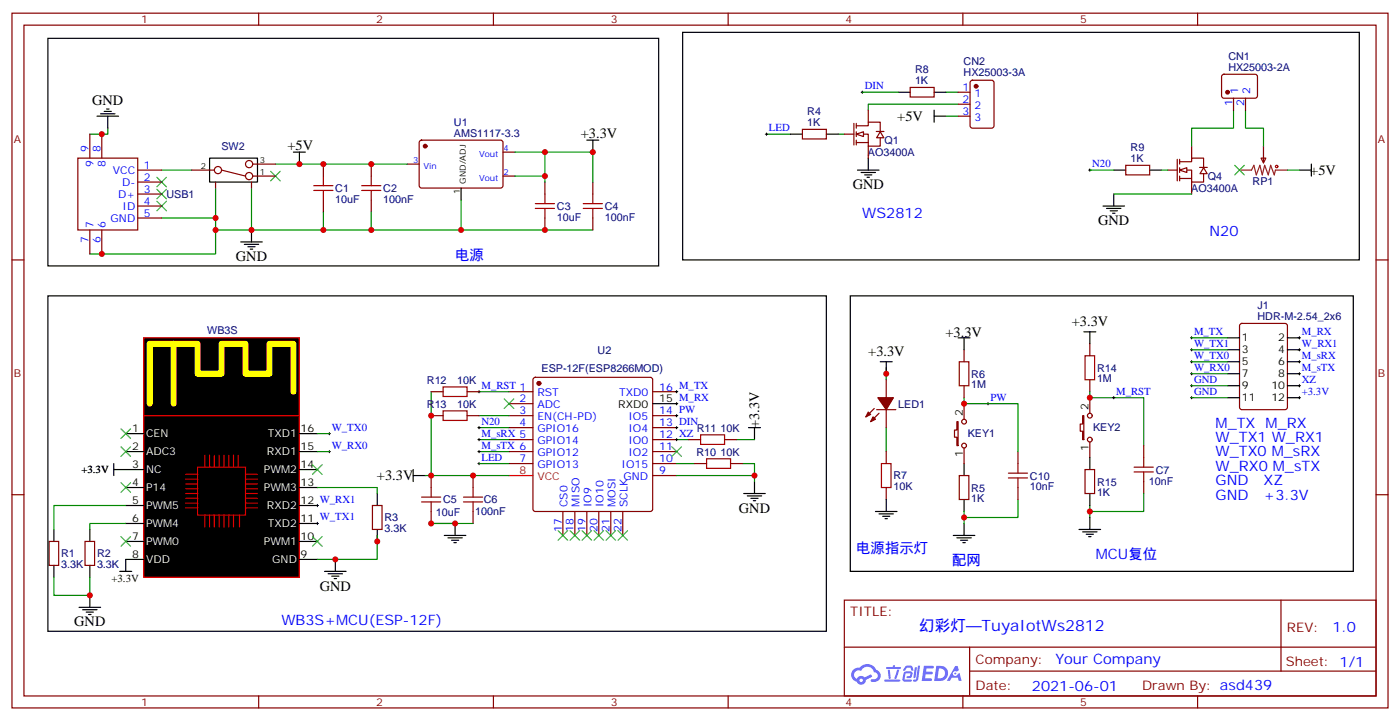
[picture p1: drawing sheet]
<svg xmlns="http://www.w3.org/2000/svg" width="412mm" height="212mm" viewBox="0 0 412 212" stroke-linecap="round" stroke-linejoin="round" font-family="sans-serif">
<g fill="none" stroke="#870000" stroke-width=".35">
<path d="M3.5 3.9h405.4v204.6h-405.4zM7.1 7.4h398.2v197.6h-398.2zM76.2 3.9v3.5M145.3 3.9v3.5M214.5 3.9v3.5M283.6 3.9v3.5M352.8 3.9v3.5M3.5 76.6h3.6M405.3 76.6h3.6M3.5 145.7h3.6M405.3 145.7h3.6M248.7 176.7h156.6v28.3h-156.6z"/>
<path d="M377.3 176.8v20.8M248.7 190.6h156.5M285.6 197.6h119.6M285.6 190.6v14.1M76.2 205v3.5M145.3 205v3.5M214.5 205v3.5M283.6 205v3.5M352.8 205v3.5"/>
</g>
<g fill="#5487ff">
<path d="M272.1 196.1h2.6l.3 .2-.1 .5-2 .1-.1 .9h1.6l.4 .4-.4 .4h-1.7l-.2 1.2h1.8l.3 .4-.2 .3-2.9 .1z"/>
<path d="M281.4 196.1h.7l.4 1.4-.7 .3a.74 .74 0 0 0-1.1 .3 .74 .74 0 0 0 .5 1 .74 .74 0 0 0 .9-.7l.5-.2 .7 2.3h-.9l-.2-.9h-1.9l-.5 .9h-.9z"/>
<path d="M269.5 196.5h.6l-.4 3a.31 .31 0 0 1-.3 .2 .31 .31 0 0 1-.3-.3z"/>
<path d="M270.4 196.1h.6l-.5 3.9a.89 .89 0 0 1-.7 .7 .89 .89 0 0 1-.9-.3l1-.4z"/>
<path d="M266.8 196.2l.6-.2 1.2 .1 .5 1.3-.6 .1-.4-.9-1 .2a.95 .95 0 0 1-1 .7l-.1-.2z"/>
<path d="M266.4 197.9l1.8-.2a1.04 1.04 0 0 1 .6 1.1 1.04 1.04 0 0 1-.8 .9h-.7a.29 .29 0 0 1-.3-.3 .29 .29 0 0 1 .3-.3h.7l.2-.8-1.4 .1-.4 1.7h1.9a.29 .29 0 0 1 .3 .4 .29 .29 0 0 1-.3 .2h-2l-.4-.3 .2-2z"/>
<path d="M260.5 200.1h4.4a.3 .3 0 0 1 .3 .4 .3 .3 0 0 1-.3 .2h-4.3z"/>
<path d="M264.3 197.2h.6l-.5 1.7a1.02 1.02 0 0 1-.7 1.1l-.2-.3z"/>
<path d="M261.5 197.3h.6l.3 2.3-.3 .4-.3-.3z"/>
<path d="M261.1 196.4h1.9l.2-.5h.5l-.1 .5h1.5a.29 .29 0 0 1 .3 .3 .29 .29 0 0 1-.3 .3h-3.9z"/>
<path d="M275.8 196.1l-.6 4.5h1.4a2.27 2.27 0 0 0 2.7-2.3 2.27 2.27 0 0 0-2.7-2.2zM276.6 196.9a1.5 1.5 0 0 1 1.8 1.5 1.5 1.5 0 0 1-1.9 1.4h-.3z"/>
<path d="M251.4 197.2a2.09 2.09 0 0 0 1 3.6 1.37 1.37 0 0 0 1.5 .8 1.37 1.37 0 0 0 1.1-1.4l2-.9-.5-.7-1.8 .9a1.4 1.4 0 0 0-2.3 .4 1.32 1.32 0 0 1-.6-1.8 1.32 1.32 0 0 1 1.9-.5 2.02 2.02 0 0 1 2-1.2 2.02 2.02 0 0 1 1.8 1.6 1.09 1.09 0 0 1 1.1 1.3 1.09 1.09 0 0 1-1.6 .7 .41 .41 0 0 0-.5 .4 .41 .41 0 0 0 .4 .4 1.89 1.89 0 0 0 2.4-1.1 1.89 1.89 0 0 0-1.2-2.4 2.98 2.98 0 0 0-5-.7l-1 .2zM253.2 200.4a.52 .52 0 0 1 1 0 .52 .52 0 0 1-1 0z"/>
<circle cx="281.4" cy="198.4" r=".28"/>
</g>
<g fill="none" stroke="#870000" stroke-width=".35">
<path d="M268.1 25.8h7.1v2.8h-7.1zM95.2 48.3v3.6M95.2 58.9v3.5M109.4 48.3v3.6M109.4 58.9v3.5M119.9 48.3h3.6M123.7 41.5l.5-.2h23.5l.5 .7-.1 13-.6 .4-23.6-.1-.4-.6v-12.7zM148.2 51.9h3.5M148.2 44.8h3.5M160.5 53.6v3.6M174.6 53.6v3.6M344 50.1h2.8"/>
<path d="M346.8 46.9v6.4M347.5 50.1h3.5v3.5h3.5v-2.4M347.5 47.6h3.5v-1h3.5v2.8M347.5 46.9v1.4M347.5 49.4v1.4M347.5 51.9v1.4M347.5 52.6h3.5M351 43v3.6M351 53.6v3.6M353.4 49.3h2.2M354.5 49.4l1.1 1.8h-2.1zM371.5 46.6h1.4l-.7 1.4z"/>
<path d="M372.2 43v5M160.5 64.2v3.5M174.6 64.2v3.5M14.5 159.5h2.8v7h-2.8zM25 159.5h2.9v7h-2.9zM109.7 148.9h2.8v7h-2.8z"/>
</g>
<circle cx="125.2" cy="43" r=".53" fill="#870000" stroke="#870000" stroke-width=".35"/>
<g fill="none" stroke="#000" stroke-width=".35">
<path d="M14.1 11.3h179.9v67h-179.9zM201.1 9.5h199.3v67.1h-199.3zM28.6 34.2h6.3M29.6 33.5h4.3M30.7 32.8h2.1M31.4 32.1h.7M31.7 34.2v3.5M264.6 27.2h3.5M275.2 34.2h3.5M275.2 27.2h3.5M275.2 32.5v3.5M86.4 44.8h3.6"/>
<path d="M88.2 44.8v3.5M135.8 55.4v3.5M172.9 41.3h3.5M174.6 41.3v3.5M382.8 50.1h3.5M386.3 48.3v3.6M70.9 71.3h6.4M72 72h4.2M73 72.7h2.1M73.7 73.4h.7M74.1 67.7v3.6M14.1 87.1h229.3v98.8h-229.3z"/>
<path d="M250.5 87.1h148.1v81.2h-148.1zM33.5 138.3h8.8M33.5 136.5v3.6M37 127.7h5.3M37 133h5.3M88.2 127.7h5.3M88.2 133h5.3M88.2 138.3h5.3M15.9 155.9v3.6M26.5 155.9v3.6M37 143.6h5.3M37 148.9h5.3"/>
<path d="M37 154.2h5.3M37 159.5h5.3M88.2 143.6h5.3M88.2 148.9h5.3M88.2 154.2h5.3M88.2 159.5h5.3M111.1 145.3v3.6M111.1 155.9v3.6M15.9 166.5v3.5M23.3 178.9h6.3M24.3 179.6h4.3M26.5 166.5v3.5"/>
<path d="M26.5 175.3v3.6M35.3 168.3h3.5M42.3 164.7h-5.3v3.6M88.2 164.7h5.3M95.6 168.3h6.4M96.7 169h4.2M97.7 169.7h2.1M98.4 170.4h.7M98.8 164.7v3.6M25.4 180.3h2.1M26.1 181h.7"/>
</g>
<g fill="none" stroke="#008700" stroke-width=".35">
<path d="M31.7 37.7v1.8h-5.2M254 27.2h10.6M278.7 27.2h3.5M278.7 34.2h3.5M282.2 30.7h-26.4v1.8M47.6 50.1h8.8M63.5 55.4v12.3h111.1M74.1 55.4v12.3M81.1 48.3h38.8M135.8 58.9v8.8M151.7 44.8h22.9v8.8M151.7 51.9h8.8"/>
<path d="M160.5 44.8v8.8M47.6 64.2h15.9M63.5 67.7v7.1h-37M95.2 62.4v5.3M109.4 62.4v5.3M37 148.9h-21.1v7M37 154.2h-10.5v1.7M93.5 143.6h17.6v1.7M111.1 157.7v7h-17.6M15.9 170v5.3h10.6v-5.3"/>
</g>
<g fill="none" stroke="#3c3" stroke-width=".35">
<path d="M46.2 52.2l2.8 2.8M46.2 55.7l2.8 2.9M46.2 59.3l2.8 2.8M49 52.2l-2.8 2.8M49 55.7l-2.8 2.9M49 59.3l-2.8 2.8M79.7 50.4l2.8 2.9M82.5 50.4l-2.8 2.9M35.6 126.3l2.9 2.8M35.6 131.6l2.9 2.8M38.5 126.3l-2.9 2.8M38.5 131.6l-2.9 2.8"/>
<path d="M35.6 158l2.9 2.9M38.5 158l-2.9 2.9M92.1 158l2.8 2.9M94.9 158l-2.8 2.9"/>
</g>
<g fill="none" stroke="#a10000" stroke-width=".35">
<path d="M92.4 56.1h5.7M92.4 54.7h5.7M95.2 51.9v2.8M95.2 56.1v2.8M106.5 56.1h5.7M106.5 54.7h5.7M109.4 51.9v2.8M109.4 56.1v2.8M157.7 60h5.6M160.5 57.2v2.8M171.8 60h5.6M174.6 57.2v2.8"/>
<path d="M157.7 61.4h5.6M160.5 61.4v2.8M171.8 61.4h5.6M174.6 61.4v2.8"/>
<circle cx="376.1" cy="49" r=".35"/>
</g>
<path d="M42.3 99.5h45.9v70.5h-45.9z" fill="#000" stroke="#f00" stroke-width=".35"/>
<path d="M51.2 101.2v17.7M86.4 115.4v-14.2h-7v8.9h-7.1v-8.9h-7v8.9h-7.1v-8.9h-14.1v17.7" fill="none" stroke="#ff0" stroke-width="1.8"/>
<path d="M42.3 122.4h45.9" fill="none" stroke="#f00" stroke-width=".35"/>
<g fill="none" stroke="#c00" stroke-width=".35">
<path d="M54.7 139.7h3.5M58.2 137.6h14.1v14.1h-14.1zM60.3 134.1v3.5M61.7 134.1v3.5M63.1 134.1v3.5M64.6 134.1v3.5M66 134.1v3.5M67.4 134.1v3.5M68.8 134.1v3.5M70.2 134.1v3.5M72.3 139.7h3.5M54.7 149.6h3.5"/>
<path d="M54.7 148.2h3.5M54.7 146.8h3.5M54.7 145.3h3.5M54.7 143.9h3.5M54.7 142.5h3.5M54.7 141.1h3.5M60.3 151.7v3.5M61.7 151.7v3.5M63.1 151.7v3.5M64.6 151.7v3.5M66 151.7v3.5M67.4 151.7v3.5"/>
<path d="M68.8 151.7v3.5M70.6 151.7v3.5M72.3 149.6h3.5M72.3 148.2h3.5M72.3 146.8h3.5M72.3 145.3h3.5M72.3 143.9h3.5M72.3 142.5h3.5M72.3 141.1h3.5"/>
</g>
<path d="M253.6 27.2h.8M254 26.8v.7" fill="none" stroke="#000" stroke-width=".29"/>
<path d="M365.1 50.1h3.6l.7-1.4 .7 2.8 1-2.8 .7 2.8 .7-2.8 1.1 2.8 .7-2.8 1.1 2.8 .3-1.4h3.5" fill="none" stroke="#8c2424" stroke-width=".35"/>
<path d="M347.5 50.1l2.1-.7v1.4z" fill="#fff" stroke="#870000" stroke-width=".35"/>
<g fill="none" stroke="#000" stroke-width=".35">
<path d="M232.8 39.5h3.6M243.4 39.5h3.5M61.7 46.6h14.1v7h-14.1zM252.6 50.1h6.3M253.6 50.8h4.3M254.7 51.5h2.1M255.4 52.2h.7M255.8 46.6v3.5M328.1 50.1h3.5M328.1 57.2v3.5M338.7 50.1h3.5M324.9 60.7h6.4"/>
<path d="M326 61.4h4.2M327 62.1h2.1M327.7 62.8h.7M192.3 118.9h7M121.7 138.3v3.5M220.5 125.9h3.5M222.2 125.9v3.6M121.7 140.1h3.5M219.1 145.3h6.3M220.1 146.1h4.3M221.2 146.8h2.1M221.9 147.5h.7"/>
<path d="M222.2 141.8v3.5"/>
</g>
<g fill="none" stroke="#870000" stroke-width=".35">
<path d="M26.5 39.5v7.1M30 39.5v7.1M236.4 38.1h7v2.8h-7zM248.7 39.5h2.8M251.5 36.3v6.4M252.2 39.5h3.6v3.5h3.5v-2.4M252.2 37h3.6v-1h3.5v2.8M252.2 36.3v1.4M252.2 38.8v1.4M255.8 32.5v3.5M258.1 38.7h2.3M259.3 38.8l1 1.8h-2.1z"/>
<path d="M22.9 46.6h17.7v21.1h-17.7zM40.6 50.1h7M40.6 53.6h7M40.6 57.2h7M56.4 50.1h6.7M63.5 53.6v1.8M65.3 50.1l7 1.8M74.1 53.6v1.8M74.4 48.3h6.7M74.4 51.9h6.7M252.2 41.3v1.4M252.2 42h3.6"/>
<path d="M255.8 43v3.6M331.6 48.7h7.1v2.8h-7.1zM26.5 67.7v7.1M30 67.7v7.1M40.6 60.7h7M40.6 64.2h7M149.9 115.4h7.1M149.9 118.9h7.1M157.2 111.3l.5-.2h33.9l.5 .2 .2 .5v38.1l-.3 .5-.4 .2h-33.9l-.5-.2-.2-.5v-38.1zM192.3 115.4h7M149.9 122.4h7.1M149.9 125.9h7.1"/>
<path d="M149.9 129.5h7.1M149.9 133h7.1M149.9 136.5h7.1M192.3 122.4h7M192.3 125.9h7M192.3 129.5h7M192.3 133h7M192.3 136.5h7M165.8 150.6v7.1M169.3 150.6v7.1M172.9 150.6v7.1M176.4 150.6v7.1"/>
<path d="M179.9 150.6v7.1M183.4 150.6v7.1M192.3 140.1h7"/>
<circle cx="64.2" cy="50.1" r="1.06"/>
<circle cx="73.4" cy="51.9" r="1.06"/>
<circle cx="73.4" cy="48.3" r="1.06"/>
</g>
<g fill="none" stroke="#008700" stroke-width=".35">
<path d="M225.8 39.5h7M246.9 39.5h1.8M363.4 32.5v5.2h-12.4v5.3M366.9 32.5v5.2h5.3v5.3M321 50.1h7.1M342.2 50.1h1.8M379.2 50.1h3.6M127 115.4v24.7h22.9M141.1 115.4h8.8M93.5 133h3.5M93.5 127.7h3.5M141.1 133h8.8"/>
<path d="M141.1 129.5h8.8M141.1 136.5h8.8M199.3 129.5h3.5M199.3 136.5h5.3M217 129.5h5.2M218.7 136.5h3.5v5.3"/>
</g>
<g fill="none" stroke="#000" stroke-width=".29">
<path d="M225.4 39.5h.7M225.8 39.2v.7M320.7 50.1h.7M321 49.7v.7M140.8 115.4h.7M141.1 115v.7M199 115.4h.7M199 118.9h.7M199.3 115v.7M199.3 118.5v.7M96.7 127.7h.7M96.7 133h.7"/>
<path d="M97 127.4v.7M97 132.6v.8M140.8 133h.7M140.8 129.5h.7M140.8 136.5h.7M141.1 129.1v.7M141.1 132.6v.8M141.1 136.2v.7M199 129.5h.7M199 125.9h.7M199.3 125.6v.7M199.3 129.1v.7"/>
</g>
<g fill="none" stroke="#3c3" stroke-width=".35">
<path d="M363.7 48.7l2.8 2.8M366.5 48.7l-2.8 2.8M148.5 117.5l2.8 2.8M151.3 117.5l-2.8 2.8M92.1 136.9l2.8 2.8M94.9 136.9l-2.8 2.8M197.9 131.6l2.8 2.8M200.7 131.6l-2.8 2.8M35.6 142.2l2.9 2.8M38.5 142.2l-2.9 2.8M164.4 156.3l2.8 2.8M167.2 156.3l-2.8 2.8"/>
<path d="M167.9 156.3l2.8 2.8M170.7 156.3l-2.8 2.8M171.4 156.3l2.9 2.8M174.3 156.3l-2.9 2.8M175 156.3l2.8 2.8M177.8 156.3l-2.8 2.8M178.5 156.3l2.8 2.8M181.3 156.3l-2.8 2.8M182 156.3l2.9 2.8M184.9 156.3l-2.9 2.8"/>
</g>
<circle cx="158.7" cy="112.9" r=".53" fill="#870000" stroke="#870000" stroke-width=".35"/>
<path d="M149.9 140.1h7.1" fill="none" stroke="#f00" stroke-width=".35"/>
<path d="M252.2 39.5l2.2-.7v1.4z" fill="#fff" stroke="#870000" stroke-width=".35"/>
<g fill="none" stroke="#008700" stroke-width=".35">
<path d="M328.1 57.2h22.9M351 99.5h10.6M261.1 108.3v3.5M284 117.1v1.8h15.9v14.1M321 115.4v1.7h15.9v14.1M351 103h10.6M351 106.5h10.6M351 110.1h10.6M351 113.6h10.6M351 117.1h10.6M141.1 122.4h8.8M141.1 125.9h8.8"/>
<path d="M261.1 125.9v7.1M125.2 140.1h1.8M127 154.2h12.3M199.3 140.1h22.9M284 150.6v3.6M299.9 147.1v5.3h-15.9M321 148.9v3.5M336.9 145.3v5.3h-15.9"/>
</g>
<g fill="none" stroke="#000" stroke-width=".29">
<path d="M350.7 99.5h.7M351 99.1v.7M382.4 99.5h.7M382.8 99.1v.7M290.7 118.9h.7M291 118.5v.7M327.7 117.1h.7M328.1 116.8v.7M350.7 103h.7M350.7 106.5h.7M350.7 110.1h.7M350.7 113.6h.7"/>
<path d="M350.7 117.1h.7M351 102.7v.7M351 106.2v.7M351 109.7v.7M351 113.2v.7M351 116.8v.7M382.4 103h.7M382.4 106.5h.7M382.4 110.1h.7M382.4 113.6h.7M382.4 117.1h.7M382.8 102.7v.7"/>
<path d="M382.8 106.2v.7M382.8 109.7v.7M382.8 113.2v.7M382.8 116.8v.7M140.8 125.9h.7M141.1 125.6v.7M199 122.4h.7M199.3 122.1v.7M93.1 154.2h.7M93.1 148.9h.7M93.5 148.5v.7M93.5 153.8v.7"/>
</g>
<g fill="none" stroke="#a10000" stroke-width=".35">
<path d="M130.5 113.9h7.1v2.9h-7.1zM282.6 106.5h2.8v7.1h-2.8zM319.6 104.8h2.8v7h-2.8zM130.5 121h7.1v2.8h-7.1zM206.4 128.1h7v2.8h-7zM208.1 135.1h7.1v2.8h-7.1zM259.6 136.5h2.9v7.1h-2.9zM297 139.3h5.7M299.9 136.5v2.8M334.1 137.6h5.6M334.1 139h5.6M336.9 134.8v2.8"/>
<path d="M336.9 139v2.8M124.2 147.8h5.6M124.2 146.4h5.6M127 143.6v2.8M127 147.8v2.8M136.5 147.8h5.7M136.5 146.4h5.7M139.3 143.6v2.8M139.3 147.8v2.8M297 140.8h5.7M299.9 140.8v2.8"/>
</g>
<g fill="none" stroke="#870000" stroke-width=".35">
<path d="M282.2 27.2h3.6M282.2 30.7h3.6M282.2 34.2h3.6M286 23.8l.5-.2h5.6l.7 .5v12.9l-.5 .7h-5.8l-.7-.4v-13zM360.1 22.1l.4-.2h9.5l.4 .7v5.9l-.7 .4h-9.4l-.5-.7v-5.6zM363.4 28.9v3.6M366.9 28.9v3.6M365.4 95.5l.4-.2h12.7l.7 .4v24.2l-.4 .7-13 .1-.6-.5-.1-24.2zM127 115.4h3.5M137.6 115.4h3.5M261.1 111.8v5.3M284 103v3.5"/>
<path d="M284 113.6v3.5M284 118.9v4.6M321 101.2v3.6M321 111.8v3.6M321 117.1v4.6M127 122.4h3.5M137.6 122.4h3.5M202.8 129.5h3.6M204.6 136.5h3.5M213.4 129.5h3.6M215.2 136.5h3.5M257.5 120.3l-2.4 2.5"/>
<path d="M258.2 120.7h5.7M258.9 121.7l-2.4 2.5M261.1 120.7v5.2M261.1 133v3.5M281.9 124.2h.3v7h-.3v-2.4h-.7v-2.2h.7zM284 131.9v4.6M299.9 133v3.5M318.9 122.4h.4v7.1h-.4v-2.5h-.7v-2.1h.7zM319.6 138.3h2.8v7h-2.8zM321 130.2v4.6M336.9 131.2v3.6M127 140.1v3.5"/>
<path d="M127 150.6v3.6M139.3 140.1v3.5M139.3 150.6v3.6M261.1 143.6v3.5M282.6 140.1h2.8v7h-2.8zM299.9 143.6v3.5M336.9 141.8v3.5"/>
<circle cx="284" cy="124.2" r=".71"/>
<circle cx="284" cy="131.2" r=".71"/>
<circle cx="321" cy="129.5" r=".71"/>
<circle cx="321" cy="122.4" r=".71"/>
</g>
<g fill="none" stroke="#000" stroke-width=".35">
<path d="M282.2 99.5h3.6M284 99.5v3.5M319.3 97.7h3.5M321 97.7v3.5M361.6 99.5h3.5M379.2 99.5h3.6M259.3 106.5h3.5M261.1 106.5v3.6M361.6 106.5h3.5M361.6 103h3.5M361.6 110.1h3.5M361.6 113.6h3.5"/>
<path d="M361.6 117.1h3.5M379.2 106.5h3.6M379.2 103h3.6M379.2 110.1h3.6M379.2 113.6h3.6M379.2 117.1h3.6M284 136.5v3.6M321 134.8v3.5M130.9 157.7h6.3M131.9 158.4h4.3M133 159.1h2.1M133.7 159.8h.7"/>
<path d="M134.1 154.2v3.5M257.9 150.6h6.3M258.9 151.3h4.3M260 152h2.1M260.7 152.8h.7M261.1 147.1v3.5M280.8 157.7h6.4M281.9 158.4h4.2M282.9 159.1h2.1M283.6 159.8h.7M284 147.1v3.5M284 154.2v3.5"/>
<path d="M317.9 155.9h6.3M318.9 156.6h4.2M320 157.3h2.1M320.7 158h.7M321 145.3v3.6M321 152.4v3.5"/>
</g>
<g fill="#870000" stroke="#870000" stroke-width=".35">
<path d="M257.2 122.8l.7 .7-1.4 .7z"/>
<path d="M255.8 121.4l.7 .7-1.4 .7z"/>
<path d="M258.6 117.1h4.6l-2.1 3.6z"/>
<circle cx="361.6" cy="27.2" r=".53"/>
<circle cx="287.5" cy="25.4" r=".53"/>
</g>
<g fill="#c00">
<circle cx="88.2" cy="48.3" r=".88"/>
<circle cx="95.3" cy="48.3" r=".88"/>
<circle cx="109.4" cy="48.3" r=".88"/>
<circle cx="160.5" cy="44.8" r=".88"/>
<circle cx="174.6" cy="44.8" r=".88"/>
<circle cx="160.5" cy="51.9" r=".88"/>
<circle cx="26.5" cy="175.3" r=".88"/>
<circle cx="98.8" cy="164.7" r=".88"/>
<circle cx="74.1" cy="67.7" r=".88"/>
<circle cx="135.8" cy="67.7" r=".88"/>
<circle cx="109.4" cy="67.7" r=".88"/>
<circle cx="95.3" cy="67.7" r=".88"/>
<circle cx="160.5" cy="67.7" r=".88"/>
<circle cx="63.5" cy="64.2" r=".88"/>
<circle cx="63.5" cy="67.7" r=".88"/>
<circle cx="30" cy="74.8" r=".88"/>
<circle cx="30" cy="39.5" r=".88"/>
<circle cx="222.3" cy="140.1" r=".88"/>
<circle cx="284" cy="152.4" r=".88"/>
<circle cx="284" cy="118.9" r=".88"/>
<circle cx="261.1" cy="110.1" r=".88"/>
<circle cx="134.1" cy="154.2" r=".88"/>
<circle cx="111.1" cy="159.5" r=".88"/>
<circle cx="139.3" cy="140.1" r=".88"/>
<circle cx="127" cy="140.1" r=".88"/>
<circle cx="127" cy="154.2" r=".88"/>
<circle cx="321" cy="117.1" r=".88"/>
<circle cx="321" cy="150.6" r=".88"/>
<circle cx="127" cy="122.4" r=".88"/>
</g>
<text font-size="4.6" fill="#00f" x="270.8" y="185.8">幻彩灯—TuyaIotWs2812</text>
<g font-size="4.2">
<text x="27.2" y="30.9">GND</text>
<text x="264.3" y="35.6">+5V</text>
<text x="171.1" y="40.6">+3.3V</text>
<text x="84.7" y="44.1">+5V</text>
<text x="386" y="51.5">+5V</text>
<text x="251.2" y="55.7">GND</text>
<text x="323.5" y="66.3">GND</text>
<text x="69.5" y="76.9">GND</text>
<text x="315.7" y="96">+3.3V</text>
<text x="278.5" y="99.1">+3.3V</text>
<text x="255.8" y="104.8">+3.3V</text>
<text x="223.6" y="126.1" transform="rotate(-90 223.6 126.1)">+3.3V</text>
<text x="111.1" y="141.4">+3.3V</text>
<text x="217.7" y="151">GND</text>
<text x="94.2" y="173.9">GND</text>
<text x="21.9" y="184.5">GND</text>
</g>
<g font-size="4.2" fill="#00f">
<text x="254" y="64.2">WS2812</text>
<text x="356.3" y="69.5">N20</text>
<text x="134.1" y="76.6">电源</text>
<text x="358.1" y="125.9">M_TX M_RX</text>
<text x="358.1" y="130.2">W_TX1 W_RX1</text>
<text x="358.1" y="134.4">W_TX0 M_sRX</text>
<text x="358.1" y="138.6">W_RX0 M_sTX</text>
<text x="358.1" y="142.9">GND</text>
<text x="372.2" y="142.9">XZ</text>
<text x="358.1" y="147.1">GND</text>
<text x="372.2" y="147.1">+3.3V</text>
<text x="252.2" y="163">电源指示灯</text>
<text x="280.5" y="166.5">配网</text>
<text x="322.8" y="164.7">MCU复位</text>
<text x="82.9" y="184.2">WB3S+MCU(ESP-12F)</text>
<text x="392.5" y="186">1.0</text>
<text x="310.9" y="195.6">Your Company</text>
<text x="304" y="203.4">2021-06-01</text>
</g>
<g font-size="3.9" fill="#800">
<text x="250.5" y="181.3">TITLE:</text>
<text x="379.1" y="186">REV:</text>
<text x="287.4" y="195.5">Company:</text>
<text x="378.7" y="196.1">Sheet: 1/1</text>
<text x="287.4" y="203.2">Date:</text>
<text x="336.4" y="203.3">Drawn By: asd439</text>
</g>
<g font-size="3.2" fill="#800">
<text x="41.6" y="6.9">1</text>
<text x="110.8" y="6.9">2</text>
<text x="179.9" y="6.9">3</text>
<text x="249.1" y="6.9">4</text>
<text x="318.2" y="6.9">5</text>
<text x="4.1" y="42">A</text>
<text x="405.9" y="42">A</text>
<text x="4.1" y="111.1">B</text>
<text x="405.9" y="111.1">B</text>
<text x="41.6" y="208">1</text>
<text x="110.8" y="208">2</text>
<text x="179.9" y="208">3</text>
<text x="249.1" y="208">4</text>
<text x="318.2" y="208">5</text>
</g>
<g font-size="3.2" fill="#000080">
<text x="361.8" y="17.8">CN1</text>
<text x="269.5" y="21.5">R8</text>
<text x="283.8" y="22.3">HX25003-3A</text>
<text x="283.8" y="19.2">CN2</text>
<text x="361.8" y="20.8">HX25003-2A</text>
<text x="269.5" y="24.7">1K</text>
<text x="237.8" y="33.9">R4</text>
<text x="133.7" y="40.2">AMS1117-3.3</text>
<text x="133.7" y="37">U1</text>
<text x="237.8" y="37">1K</text>
<text x="65.2" y="44.2">SW2</text>
<text x="255.6" y="45.9">AO3400A</text>
<text x="260.6" y="42.5">Q1</text>
<text x="333" y="47.6">1K</text>
<text x="333" y="44.5">R9</text>
<text x="355.8" y="53.1">Q4</text>
<text x="49" y="58.3">USB1</text>
<text x="98.8" y="59.7">10uF</text>
<text x="98.8" y="56.5">C1</text>
<text x="112.9" y="59.7">100nF</text>
<text x="112.9" y="56.5">C2</text>
<text x="350.9" y="56.5">AO3400A</text>
<text x="369" y="54.5">RP1</text>
<text x="164" y="65">10uF</text>
<text x="164" y="61.8">C3</text>
<text x="178.2" y="65">100nF</text>
<text x="178.2" y="61.8">C4</text>
<text x="370.4" y="94.2">HDR-M-2.54_2x6</text>
<text x="370.4" y="91.1">J1</text>
<text x="61.1" y="98.4">WB3S</text>
<text x="176" y="104.1">U2</text>
<text x="125.7" y="113">R12</text>
<text x="134.6" y="113">10K</text>
<text x="159.5" y="109.4">ESP-12F(ESP8266MOD)</text>
<text x="286.1" y="111.3">R6</text>
<text x="323.1" y="112.6">1M</text>
<text x="323.1" y="109.6">R14</text>
<text x="286.1" y="114.4">1M</text>
<text x="125.7" y="120">R13</text>
<text x="134.6" y="120">10K</text>
<text x="264.6" y="120">LED1</text>
<text x="205.2" y="127.1">R11</text>
<text x="212.3" y="127.1">10K</text>
<text x="285.1" y="128.7">KEY1</text>
<text x="322" y="127">KEY2</text>
<text x="205.1" y="134.2">R10</text>
<text x="212.3" y="134.2">10K</text>
<text x="263.2" y="141.2">R7</text>
<text x="303.4" y="141.3">C10</text>
<text x="323.1" y="143.1">R15</text>
<text x="338.4" y="142.9">10nF</text>
<text x="340.4" y="139.5">C7</text>
<text x="130.5" y="148.3">C5</text>
<text x="142.5" y="148.3">C6</text>
<text x="263.2" y="144.4">10K</text>
<text x="286.1" y="147.9">1K</text>
<text x="286.1" y="144.9">R5</text>
<text x="303.4" y="144.3">10nF</text>
<text x="323.1" y="146.1">1K</text>
<text x="113.2" y="153.5">R3</text>
<text x="128.4" y="151.9">10uF</text>
<text x="140" y="151.8">100nF</text>
<text x="113.2" y="156.8">3.3K</text>
<text x="18" y="167.3">3.3K</text>
<text x="18" y="164.1">R1</text>
<text x="28.6" y="167.3">3.3K</text>
<text x="28.6" y="164.1">R2</text>
</g>
<g font-size="3.2" fill="#00f">
<text x="254.7" y="26.3">DIN</text>
<text x="283.6" y="26.8">1</text>
<text x="287.1" y="28.6">1</text>
<text x="364.8" y="27.6" transform="rotate(-90 364.8 27.6)">1</text>
<text x="368.3" y="27.6" transform="rotate(-90 368.3 27.6)">2</text>
<text x="283.6" y="30.3">2</text>
<text x="283.6" y="33.9">3</text>
<text x="287.1" y="32.1">2</text>
<text x="287.1" y="35.6">3</text>
<text x="363" y="31.1" transform="rotate(-90 363 31.1)">1</text>
<text x="366.5" y="31.1" transform="rotate(-90 366.5 31.1)">2</text>
<text x="226.5" y="38.6">LED</text>
<text x="26.1" y="44.8" transform="rotate(-90 26.1 44.8)">9</text>
<text x="29.6" y="44.8" transform="rotate(-90 29.6 44.8)">8</text>
<text x="27.5" y="49.3" transform="rotate(-90 27.5 49.3)">9</text>
<text x="31" y="49.3" transform="rotate(-90 31 49.3)">8</text>
<text x="33.3" y="51.2">VCC</text>
<text x="42.3" y="49.7">1</text>
<text x="42.3" y="53.3">2</text>
<text x="321.7" y="49.2">N20</text>
<text x="34.8" y="58.2">D+</text>
<text x="36" y="54.7">D-</text>
<text x="42.3" y="56.8">3</text>
<text x="32.6" y="65.3">GND</text>
<text x="36.1" y="61.7">ID</text>
<text x="42.3" y="60.3">4</text>
<text x="42.3" y="63.9">5</text>
<text x="26.1" y="71.5" transform="rotate(-90 26.1 71.5)">7</text>
<text x="27.5" y="67" transform="rotate(-90 27.5 67)">7</text>
<text x="29.6" y="71.5" transform="rotate(-90 29.6 71.5)">6</text>
<text x="31" y="67" transform="rotate(-90 31 67)">6</text>
<text x="351.7" y="98.6">M_TX</text>
<text x="383.5" y="98.6">M_RX</text>
<text x="351.7" y="102.1">W_TX1</text>
<text x="351.7" y="105.7">W_TX0</text>
<text x="383.5" y="102.1">W_RX1</text>
<text x="383.5" y="105.7">M_sRX</text>
<text x="351.7" y="109.2">W_RX0</text>
<text x="351.7" y="112.7">GND</text>
<text x="383.5" y="109.2">M_sTX</text>
<text x="383.5" y="112.7">XZ</text>
<text x="141.8" y="114.5">M_RST 1</text>
<text x="153" y="118.5">2</text>
<text x="158.3" y="116.8">RST</text>
<text x="182.4" y="116.8">TXD0</text>
<text x="194.2" y="115">16 M_TX</text>
<text x="291.7" y="118">PW</text>
<text x="328.8" y="116.2">M_RST</text>
<text x="351.7" y="116.2">GND</text>
<text x="383.5" y="116.2">+3.3V</text>
<text x="141.8" y="125.1">N20</text>
<text x="153" y="122.1">3</text>
<text x="153" y="125.6">4</text>
<text x="158.3" y="120.3">ADC</text>
<text x="158.3" y="123.8">EN(CH-PD)</text>
<text x="185.1" y="123.8">IO5</text>
<text x="194.2" y="125.6">13 DIN</text>
<text x="194.2" y="122.1">14 PW</text>
<text x="97.7" y="126.8">W_TX0</text>
<text x="141.8" y="128.6">M_sRX 5</text>
<text x="158.3" y="127.4">GPIO16</text>
<text x="158.3" y="130.9">GPIO14</text>
<text x="185.1" y="130.9">IO0</text>
<text x="185.1" y="127.4">IO4</text>
<text x="194.2" y="129.1">12 XZ</text>
<text x="97.7" y="132.1">W_RX0</text>
<text x="141.8" y="135.6">LED</text>
<text x="141.8" y="132.1">M_sTX 6</text>
<text x="153" y="136.2">7</text>
<text x="158.3" y="134.4">GPIO12</text>
<text x="158.3" y="137.9">GPIO13</text>
<text x="183.1" y="137.9">IO15</text>
<text x="185.1" y="134.4">IO2</text>
<text x="194.2" y="136.2">10</text>
<text x="194.2" y="132.6">11</text>
<text x="183.7" y="141.5">GND</text>
<text x="194.2" y="139.7">9</text>
<text x="167.2" y="149.3" transform="rotate(-90 167.2 149.3)">CS0</text>
<text x="170.7" y="149.3" transform="rotate(-90 170.7 149.3)">MISO</text>
<text x="174.3" y="149.3" transform="rotate(-90 174.3 149.3)">IO9</text>
<text x="177.8" y="149.3" transform="rotate(-90 177.8 149.3)">IO10</text>
<text x="181.3" y="149.3" transform="rotate(-90 181.3 149.3)">MOSI</text>
<text x="184.9" y="149.3" transform="rotate(-90 184.9 149.3)">SCLK</text>
<text x="165.5" y="156.6" transform="rotate(-90 165.5 156.6)">17</text>
<text x="169" y="156.6" transform="rotate(-90 169 156.6)">18</text>
<text x="172.5" y="156.6" transform="rotate(-90 172.5 156.6)">19</text>
<text x="176" y="156.6" transform="rotate(-90 176 156.6)">20</text>
<text x="179.6" y="156.6" transform="rotate(-90 179.6 156.6)">21</text>
<text x="183.1" y="156.6" transform="rotate(-90 183.1 156.6)">22</text>
</g>
<g font-size="3.2">
<text x="365.8" y="100.5">1</text>
<text x="376.5" y="100.5">2</text>
<text x="365.8" y="104.1">3</text>
<text x="365.8" y="107.6">5</text>
<text x="376.5" y="104.1">4</text>
<text x="376.5" y="107.6">6</text>
<text x="365.8" y="111.1">7</text>
<text x="376.5" y="111.1">8</text>
<text x="194.2" y="118.5">15 M_RX</text>
<text x="365.8" y="114.7">9</text>
<text x="365.8" y="118.2">11</text>
<text x="374.5" y="114.7">10</text>
<text x="374.5" y="118.2">12</text>
<text x="182.1" y="120.3">RXD0</text>
<text x="283.6" y="122.4" transform="rotate(-90 283.6 122.4)">2</text>
<text x="320.7" y="120.7" transform="rotate(-90 320.7 120.7)">2</text>
<text x="38.9" y="127.4">1</text>
<text x="88.5" y="127.4">16</text>
<text x="38.9" y="137.9">3</text>
<text x="38.9" y="132.6">2</text>
<text x="88.5" y="132.6">15</text>
<text x="88.5" y="137.9">14</text>
<text x="283.6" y="134.7" transform="rotate(-90 283.6 134.7)">1</text>
<text x="320.7" y="132.9" transform="rotate(-90 320.7 132.9)">1</text>
<text x="24" y="139.4">+3.3V</text>
<text x="38.9" y="143.2">4</text>
<text x="88.5" y="143.2">13</text>
<text x="38.9" y="148.5">5</text>
<text x="88.5" y="148.5">12 W_RX1</text>
<text x="38.9" y="153.8">6</text>
<text x="88.5" y="153.8">11 W_TX1</text>
<text x="38.9" y="159.1">7</text>
<text x="88.5" y="159.1">10</text>
<text x="38.9" y="164.4">8</text>
<text x="88.5" y="164.4">9</text>
<text x="32.8" y="171.4">+3.3V</text>
</g>
<g font-size="3.2" fill="#fff">
<text x="43" y="128.8">CEN</text>
<text x="78.9" y="128.8">TXD1</text>
<text x="43" y="134.1">ADC3</text>
<text x="78.6" y="134.1">RXD1</text>
<text x="43" y="139.3">NC</text>
<text x="77.7" y="139.3">PWM2</text>
<text x="43" y="149.9">PWM5</text>
<text x="43" y="144.6">P14</text>
<text x="77.7" y="144.6">PWM3</text>
<text x="78.6" y="149.9">RXD2</text>
<text x="43" y="155.2">PWM4</text>
<text x="78.9" y="155.2">TXD2</text>
<text x="43" y="160.5">PWM0</text>
<text x="77.7" y="160.5">PWM1</text>
<text x="43" y="165.8">VDD</text>
<text x="80.2" y="165.8">GND</text>
</g>
<g font-size="3.2" fill="#f00">
<text x="153" y="139.7">8</text>
<text x="158.3" y="141.5">VCC</text>
</g>
<g font-size="2.5">
<text x="76.6" y="48">3</text>
<text x="59.1" y="49.7">2</text>
<text x="76.6" y="51.5">1</text>
<text x="135.5" y="57.1" transform="rotate(-90 135.5 57.1)">1</text>
<text x="137.2" y="54.1" transform="rotate(-90 137.2 54.1)">GND/ADJ</text>
</g>
<g font-size="2.5" fill="#00f">
<text x="121.7" y="48">3</text>
<text x="141.1" y="46.2">Vout</text>
<text x="148.3" y="44.5">4</text>
<text x="124.8" y="49.7">Vin</text>
<text x="141.1" y="53.3">Vout</text>
<text x="148.3" y="51.5">2</text>
</g>
</svg>
